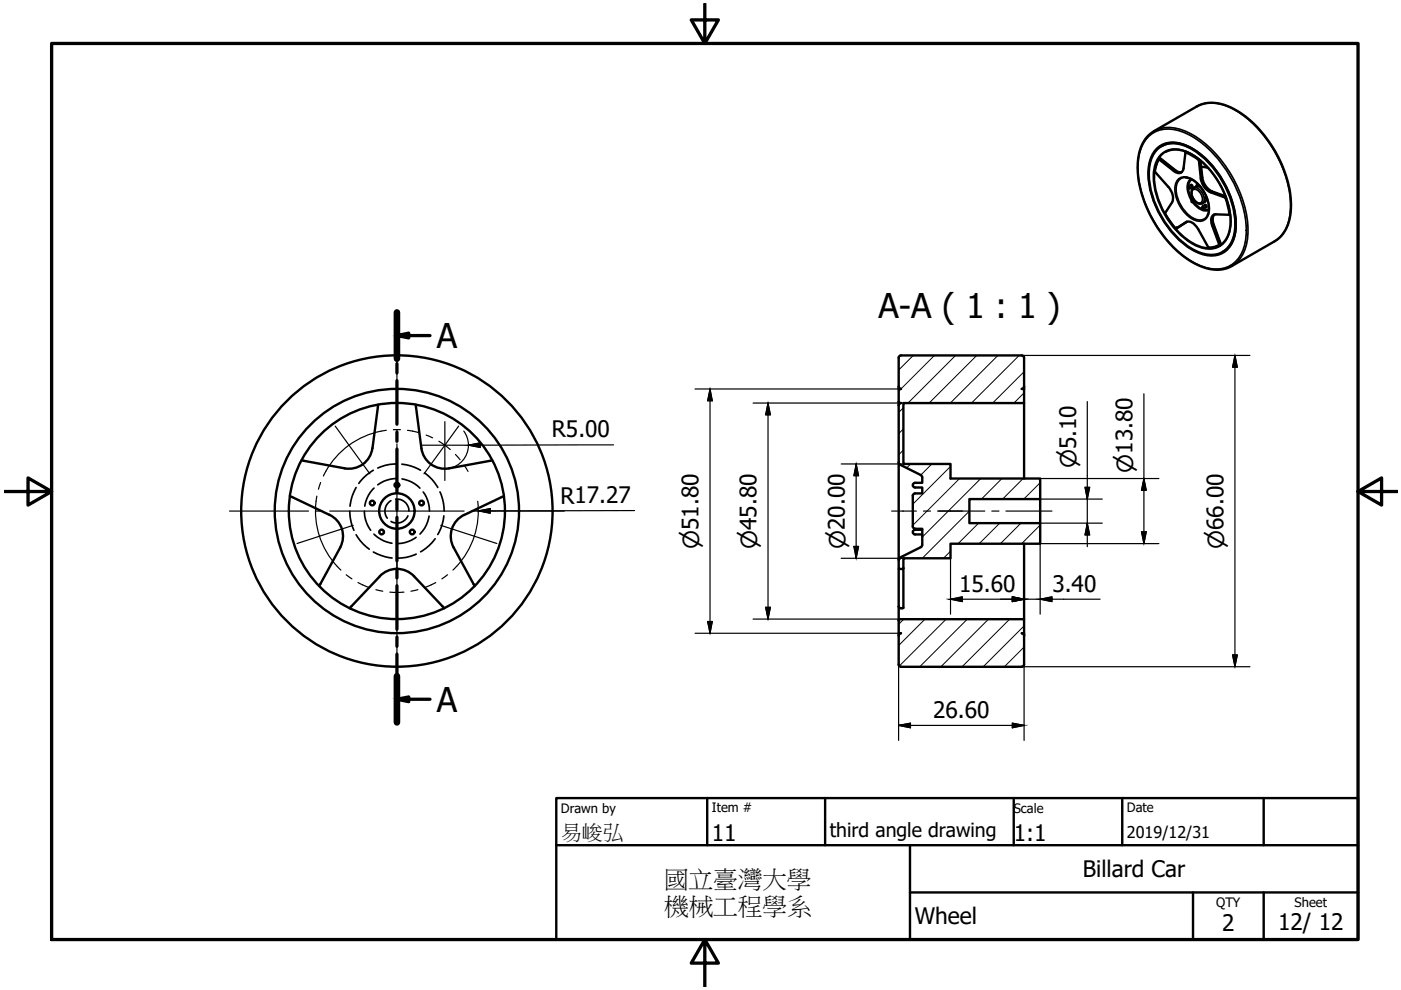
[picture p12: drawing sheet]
<svg xmlns="http://www.w3.org/2000/svg" width="297mm" height="210mm" viewBox="0 0 297 210" stroke-linecap="round" stroke-linejoin="round" font-family="sans-serif">
<!-- layer: Visible (ISO) -->
<g fill="none" stroke="#000" stroke-width=".51">
<path d="M243.5 28.7l1.2-.9 9-5.2a8.4 8.4 0 0 1 8.4 .8 25.5 25.5 0 0 1 11.6 20.1 8.3 8.3 0 0 1-3.5 7.7l-9 5.2a8.3 8.3 0 0 1-8.4-.8 25.6 25.6 0 0 1-11.6-20.1 9.5 9.5 0 0 1 2.3-6.8zM245.2 31.8a5.3 5.3 0 0 1 6.4-.8 19.8 19.8 0 0 1 10.1 13.9 9.2 9.2 0 0 1-1.4 7.7 5.3 5.3 0 0 1-6.4 .8 19.8 19.8 0 0 1-10.1-13.9 9.2 9.2 0 0 1 1.4-7.7zM245.7 33.6l-.5 1.2-.3 1.6 2.8 3.2M246.3 31a6 6 0 0 1 6.1 .3 20.2 20.2 0 0 1 9.6 16.7 6 6 0 0 1-2.8 5.4M247.1 32.2a6.1 6.1 0 0 1 6.5 1.1 17.8 17.8 0 0 1 7.3 14.5 4.7 4.7 0 0 1-3.9 4.8h-.6l-.2-.2-2.2-3.8a2.61 2.61 0 0 0-2.3-1.6l-2.4 1.5 2.3-1.5M247.7 39.6a3.3 3.3 0 0 1 .8 3.3M250.9 35.7a1.14 1.14 0 0 1-.8 1 1.14 1.14 0 0 1-1.3-.5l-3.1-2.6 .2-.1 3.3 2.6a1.61 1.61 0 0 0 1.3 .4M251.4 37.6a5.3 5.3 0 0 1 3.9 3.1 5.3 5.3 0 0 1 .7 4.9M251.4 32.2l-.5 3.5M252 39.5l-.1 .3 .3 .1M252.5 39.2l.3 .1v.3M252.6 39.2l-.6 .3"/>
<path d="M252.8 39.6l-.5 .3M253.9 39l-.1 .4 .1 .1 .4-.1M253.9 39.5a1.56 1.56 0 0 0-1.3 1 1.56 1.56 0 0 0 .4 1.6 1.53 1.53 0 0 0 2.5 .7M253.9 39h.1M254.1 39.5l.5 .2M254.3 33.8l.3 4M254.5 34l.4 3.6a3.9 3.9 0 0 0 2.1 3l2.8 1M254.6 37.8a3.8 3.8 0 0 0 2.1 3l3.2 1.1M254.7 35.4h.7l.8 .2M248.5 42.9l-1.5 2.4 2.3 3.2M252.7 42.4l-.1 .4 .2 .1 .6-.3M253.1 42.2l-.4 .2"/>
<path d="M255 43.7l-.1 .4 .4 .1M255 43.8l.5-.3 .3 .1v.3l-.5 .3M255.7 41.6l-.1 .4 .3 .1M255.8 42.1l-.3 .7M257.5 45.5a1.99 1.99 0 0 0-.2 2.1l1.6 4.3M257.8 45.4a1.25 1.25 0 0 0-.9 1.9l1.6 4.5 .2 .2M257.8 45.5h3M190.5 75.9l.1-.3 .4-.2h25.6l.5 .2v.3v6.6M190.5 75.9v6.6M80.2 85.8l-1.2 9.2a5 5 0 0 1-5.9 4.3l-9.2-1.7M88.1 85.8l1.2 9.2a5 5 0 0 0 5.9 4.3M104.4 97.6l-9.2 1.7"/>
<path d="M190.5 98l.3 .5M190.5 82l.3 .4 .2 .1h-.5v2.7M190.5 85.2l.1 .2 .4 .1-.4 .2-.1 .3M190.5 85.2v35.4h.9l.1-.2M190.8 98.5l4.5 2.2M217.1 85.5v16M217.1 82v.2l-.5 .3h.5v3h-25.6v12.9h10v3.1h19v4.3h-15v5.1h15v4.4h-19v3.1h-10v2M61.5 105.2l8.4 4M69.9 109.2a5 5 0 0 1 2.2 6.9l-4.4 8.2M96.2 116.1l4.4 8.2M106.8 105.2l-8.4 4a5 5 0 0 0-2.2 6.9M190.8 118.2l-.3 .5"/>
<path d="M195.2 100.7l.3 .5v1.2h-1.5a.5 .5 0 0 0-.5 .5 .5 .5 0 0 0 .5 .5h1.5v1.2h-1.5l-.4 .3-.1 .2v6.5l.1 .3 .4 .2h1.5v3.4l-.3 .5M195.3 116l-4.5 2.2M195.5 112.3h-1.5a.5 .5 0 0 0-.5 .5 .5 .5 0 0 0 .5 .5h1.5M217.1 115.3v16M220.5 105.8v5.1M74.1 129l6.4-6.8a5 5 0 0 1 7.3 0l6.4 6.8M190.5 131.6v2.7h.5h-.2l-.3 .5M190.5 120.6v8M190.5 131.6l.2-.3h26.4v3h-.5l.5 .2v.3M190.5 128.6v3M190.5 134.3v6.6M191.5 120.4v8.5a.7 .7 0 0 1-1-.3"/>
<path d="M217.1 134.3v6.6l-.2 .4-.3 .1h-25.6l-.4-.3-.1-.2"/>
<circle cx="78.9" cy="106.7" r=".5"/>
<circle cx="80.9" cy="112.8" r=".5"/>
<circle cx="84.1" cy="108.3" r="33"/>
<circle cx="84.1" cy="108.3" r="25.9"/>
<circle cx="84.1" cy="108.3" r="22.9"/>
<circle cx="84.1" cy="108.3" r="3.8"/>
<circle cx="84.1" cy="102.8" r=".5"/>
<circle cx="87.4" cy="112.8" r=".5"/>
<circle cx="89.4" cy="106.7" r=".5"/>
</g>
<!-- layer: Hidden (ISO) -->
<g fill="none" stroke="#000" stroke-width=".36">
<path d="M79.1 99.7a9.9 9.9 0 0 0-3 2.8M84.2 98.4a9 9 0 0 0-4.1 .8M85.2 98.4h.1a9.6 9.6 0 0 1 3.9 1.3M74.2 108.4v.4a10.1 10.1 0 0 0 .8 3.6M75.5 103.4l-.1 .2a9.6 9.6 0 0 0-1.2 3.7M75.5 113.4l1.5 1.9 1.3 1.1M77.3 108.4v.3a6.9 6.9 0 0 0 1.3 3.7M79.2 117l1.6 .8 2.3 .5M79.3 103.5l-.3 .3a6.8 6.8 0 0 0-1.7 3.5M79.3 113.2l.2 .2a6.7 6.7 0 0 0 3.6 1.8M82.9 106.2a2.53 2.53 0 0 0-.8 3.7M83.9 105.8a2.52 2.52 0 0 1 2.8 2.6"/>
<path d="M84.2 101.5h-.6a7 7 0 0 0-3.5 1.3M85.2 101.5l.7 .2a6.7 6.7 0 0 1 3.1 1.8M86.5 109.4a2.49 2.49 0 0 1-3.6 1.2M88.2 113.9l-.9 .6a6.9 6.9 0 0 1-3.1 .8M88.2 117.5l-.3 .1a9.5 9.5 0 0 1-3.7 .7M89.7 104.3l.7 1.1a7.1 7.1 0 0 1 .7 3M90 100.3l.3 .2a9.2 9.2 0 0 1 2.5 2.9M91 109.4l-.1 .5a6.7 6.7 0 0 1-1.9 3.3M92.3 114.2l-.1 .1a9.7 9.7 0 0 1-3 2.7M93.3 104.3l.2 .5a10.1 10.1 0 0 1 .7 3.6M94.1 109.4l-.6 2.5-.7 1.4"/>
</g>
<!-- layer: Centerline (ISO) -->
<g fill="none" stroke="#000" stroke-width=".25">
<path d="M81.9 91.2a17.3 17.3 0 0 0-13.3 9.7M84.9 91.1h-1.5M86.4 91.2l2.5 .6M90.4 92.2l1.3 .6M93 93.6l2.5 1.7M96.6 96.3l.9 1.2M98.4 98.7l.8 1.3M67.2 105.2a17.3 17.3 0 0 0 5.1 15.7M68 102.3l-.5 1.4M101.3 106.3a17.3 17.3 0 0 1-5.3 14.6M189 108.4h5.3M195.8 108.4h1.5"/>
<path d="M198.8 108.4h10M210.3 108.4h1.5M213.3 108.4h9.7M73.4 121.9l1.2 .8M75.9 123.5l2.4 1.1M79.7 125l1.5 .4M82.7 125.5h2.9M88.6 125l-1.5 .3M92.4 123.5l-2.4 1.1M94.9 121.9l-1.2 .8"/>
</g>
<!-- layer: Center Mark (ISO) -->
<g fill="none" stroke="#000" stroke-width=".25">
<path d="M84.2 72.9v16.7M71.1 90.3l7.3 10.2M84.2 91.1v1.5M84.2 94.1v28.5M89.3 94.4h10M94.3 89.4v12.5M97.2 90.3l-7.3 10.2M48.7 108.4h16.7M66.9 108.4h1.5M69.9 108.4h28.5M74.9 111.4l-11.9 3.8M84.2 118.1v12.5"/>
<path d="M93.5 111.4l11.8 3.8M99.9 108.4h1.5M102.9 108.4h16.8M84.2 124.1v1.5M84.2 127.1v16.8"/>
</g>
<!-- layer: Hatch (ISO) -->
<g fill="none" stroke="#000" stroke-width=".21">
<path d="M193.6 75.4l-3.1 3.1M198.1 75.4l-7.6 7.6M202.6 75.4l-10.1 10.1M207.1 75.4l-10.1 10.1M211.6 75.4l-10.1 10.1M216.1 75.4l-10.1 10.1M217.1 78.8l-6.6 6.7M191.5 86.5l-1 .9M191.5 90.9l-1 1M191.5 95.4l-1 1M193.1 98.4l-.9 .8M197.6 98.4l-2.4 2.3"/>
<path d="M201.5 98.9l-8 8M217.1 83.3l-2.1 2.2M191.5 117.9l-1 1M201.5 116.9l-1.5 1.5M203.5 101.5l-10 9.9M205.5 108.4l-10 10M207.5 110.9l-4.4 4.4M207.9 101.5l-12.4 12.4M212 110.9l-4.4 4.4M212.4 101.5l-4.3 4.3M216.5 110.9l-4.4 4.4M216.9 101.5l-4.3 4.3"/>
<path d="M220.5 102.3l-3.4 3.5M220.5 111.3l-3.9 4M191.6 131.3l-1.1 1.1M196.1 131.3l-5.6 5.5M200.6 131.3l-9.9 9.9M205.1 131.3l-10.1 10.1M209.6 131.3l-10.1 10.1M214.1 131.3l-10.1 10.1M217.1 132.7l-8.7 8.7M217.1 137.2l-4.2 4.2"/>
</g>
<!-- layer: Visible Narrow (ISO) -->
<g fill="none" stroke="#000" stroke-width=".36">
<path d="M243.8 28.7a6.8 6.8 0 0 1 7.6-.5 23.8 23.8 0 0 1 11.3 13 17.2 17.2 0 0 1 .9 11.7 6.1 6.1 0 0 1-8.2 3.8 20.2 20.2 0 0 1-10.4-9.1 23 23 0 0 1-3.7-13.5 8.2 8.2 0 0 1 2.5-5.4zM244.7 27.8a7.7 7.7 0 0 1 7.6 .5 25.4 25.4 0 0 1 12.3 21.2 8.1 8.1 0 0 1-3.4 6.9M245.1 31.6a5.4 5.4 0 0 1 6.5-.8 20.1 20.1 0 0 1 10.2 14.2 9.4 9.4 0 0 1-1.4 7.8 5.4 5.4 0 0 1-6.5 .8 20.1 20.1 0 0 1-10.3-14.2 9.4 9.4 0 0 1 1.5-7.8zM245.8 33.8l-.6 1.2-.3 1.5M245.9 33.5l3.2 2.6M246.2 32.7a4.9 4.9 0 0 1 5.4-.5 17.5 17.5 0 0 1 9.3 16 4.7 4.7 0 0 1-7 4 17.5 17.5 0 0 1-9.3-16 5.7 5.7 0 0 1 1.6-3.5zM247.1 32.2a5.7 5.7 0 0 0-2.4 5.2 17.9 17.9 0 0 0 4.6 11.1M249.1 36.1a1.58 1.58 0 0 0 1.4 .4M249.1 36.1l-.2 .1M249.2 36.1h-.1M249.7 38.1a2.62 2.62 0 0 1 3.7 .3 7.8 7.8 0 0 1 2.9 6.7 2.13 2.13 0 0 1-1.4 1.8 2.13 2.13 0 0 1-2.2-.5 7.8 7.8 0 0 1-3.5-7.1zM251.3 32.4l1.4 .7 1.5 .9"/>
<path d="M251.4 37.6a2.03 2.03 0 0 0-2 2.3 7.4 7.4 0 0 0 4.2 6.6 1.88 1.88 0 0 0 2.4-.9M252 39.9l.1 1 .7 1.5M252.5 37.9a2.94 2.94 0 0 0-.4 3.7l.5 .9M252.7 38.1l-.4 .4-.3 .6v.4l.2 .2v.2M253.1 39.9a1.93 1.93 0 0 1 2.1 1.6 1.35 1.35 0 0 1-.3 1.6M253.7 22.6a7.7 7.7 0 0 1 7.7 .5 25.4 25.4 0 0 1 12.2 21.2 8.1 8.1 0 0 1-3.4 6.9M253.9 39l.1 .1M254.1 39.1v.4M254.5 34l.4 3.7M254.9 37.6a3.8 3.8 0 0 0 2 3M254.9 37.7l-.3 .1M254.9 37.6v.1"/>
<path d="M249.3 48.5a10.6 10.6 0 0 0 7 4.1l1.6-.2 .7-.3M251.5 47.1h.1M251.6 47l-2.1 1.4M252.7 42.4l.3 .2v.3M252.9 42.9a3.2 3.2 0 0 0 3.4 1.7M252.9 40.3a1.4 1.4 0 0 1 1.8 1 1.24 1.24 0 0 1-.2 1.7 2 2 0 0 1-1.6-2.7zM253.1 42.8a2.93 2.93 0 0 0 3.2 1.5M255 43.7l.3 .2v.3M255.7 41.6v.1M256.9 40.6h.1M256.9 40.6l3 1.1M256.9 40.6l-.2 .2"/>
<path d="M257.3 47.7l1.6 4.2M257.3 47.7l-.3 .1M257.3 47.6v.1M257.4 45.5a1.9 1.9 0 0 0-.1 2.1M258.5 51.8l-1.3 .5-1 .1M258.7 52v.2M259.7 41.9l.6 1.8 .3 1.8"/>
</g>
<!-- layer: Visible (ISO) -->
<circle cx="249.5" cy="48.4" r=".25" fill="#000"/>
<!-- layer: Border (ISO) -->
<path d="M10.9 9.2h277v190h-277zM149.4 .8v8.4l-2.8-5h5.7l-2.9 5M1 104.2h9.9l-5-2.9v5.8l5-2.9M287.9 104.2l5 2.9v-5.8l-5 2.9h8.4M149.4 199.2l2.9 5h-5.7l2.8-5v10" fill="none" stroke="#000" stroke-width=".7"/>
<!-- layer: Title (ISO) -->
<path d="M117.9 169.2h170v30h-170zM117.9 179.2h170M149.9 169.2v10M174.9 169.2v10M192.9 179.2v20M214.9 169.2v10M237.9 169.2v10M267.9 169.2v10M192.9 189.2h95M252.9 189.2v10M267.9 189.2v10" fill="none" stroke="#000" stroke-width=".51"/>
<!-- layer: Section Line (ISO) -->
<g fill="none" stroke="#000" stroke-width=".7">
<path d="M84.2 71.1l2.5 .5v-1l-2.5 .5h7M84.2 66.2v9.3M84.2 77.1v2M84.2 80.7v9.2M84.2 91.6v2M84.2 95.2v9.2M84.2 106.1v2M84.2 109.7v9.2M84.2 120.6v1.9M84.2 124.2v9.2M84.2 135.1v1.9M84.2 138.7v9.2"/>
<path d="M84.2 148.3l2.5 .5v-1l-2.5 .5h7M84.2 149.5v2"/>
</g>
<path d="M84.2 66.2v9.9M84.2 143.3v9.9" fill="none" stroke="#000" stroke-width="1.4"/>
<g fill="#000" stroke="#000" stroke-width=".21">
<path d="M84.2 71.1l2.5-.5v.5zM84.2 71.1l2.5 .5v-.5z"/>
<path d="M84.2 148.3l2.5-.5v.5zM84.2 148.3l2.5 .5v-.5z"/>
</g>
<!-- layer: Dimension (ISO) -->
<g fill="none" stroke="#000" stroke-width=".25">
<path d="M216.6 75.4h48.4M261.8 75.4l-.5 2.5h1l-.5-2.5v66l-.5-2.5h1l-.5 2.5M98.3 91.4l.7 1.4 .3 1.5M99.3 94.5a5 5 0 0 1-4.1 4.8M99.3 94.4l2.5-.5v1zM130.1 94.3l-30.8 .1M147.4 82.5h43.1M150.5 82.5l.5 2.5h-1zM150.5 82.5v51.8M159.7 85.5h31.8M162.8 85.5l-.5 2.5h1l-.5-2.5v45.8l-.5-2.5h1l-.5 2.5M178.4 98.4h13.1"/>
<path d="M181.5 98.4l-.5 2.5h1l-.5-2.5v20l-.5-2.5h1l-.5 2.5M230.5 85.1v20.7l-.5-2.5h1l-.5 2.5v5.1l-.5 2.5h1l-.5-2.5v5M242.5 83.5v18l-.5 2.5h1l-.5-2.5v13.8M101.4 108.3l2.5-.5v1zM134.5 108.3h-33.1M178.4 118.4h13.1M201.5 118.4v11.8M220.5 110.9h13.2M220.5 105.8h13.2M220.5 101.5h25.2M242 112.8h1l-.5 2.5zM245.7 115.3h-25.2v14.9"/>
<path d="M147.4 134.3h43.1M150 131.8h1l-.5 2.5zM159.7 131.3h31.1M201.5 127l2.5 .6v-1.1l-2.5 .5h19l2.5 .6v-1.1l-2.5 .5h12.7M214.6 126.5l2.5 .5-2.5 .6zM214.6 127h2.5l-2.5 .6v-1.1l2.5 .5M190.5 153.8l2.5 .5v-1l-2.5 .5h26.6l-2.5 .5v-1l2.5 .5M190.5 140.9v16.1M216.6 141.4h48.4M217.1 140.9v16.1"/>
</g>
<g fill="#000" stroke="#000" stroke-width=".21">
<path d="M261.8 75.4l.5 2.5h-1zM150.5 82.5l.5 2.5h-1zM162.8 85.5l.5 2.5h-1zM181.5 98.4l.5 2.5h-1zM181 115.9h1l-.5 2.5zM230 103.3h1l-.5 2.5zM230.5 110.9l.5 2.5h-1zM242 112.8h1l-.5 2.5zM242.5 101.5l.5 2.5h-1zM150 131.8h1l-.5 2.5zM162.3 128.8h1l-.5 2.5zM261.3 138.9h1l-.5 2.5z"/>
<path d="M99.3 94.4l2.5-.5v.5zM99.3 94.4l2.5 .5v-.5z"/>
<path d="M101.4 108.3l2.5-.5v.5zM101.4 108.3l2.5 .5v-.5z"/>
<path d="M201.5 127l2.5-.5v.5zM201.5 127l2.5 .6v-.6z"/>
<path d="M214.6 126.5l2.5 .5h-2.5zM214.6 127v.6l2.5-.6z"/>
<path d="M214.6 126.5l2.5 .5h-2.5zM214.6 127v.6l2.5-.6z"/>
<path d="M220.5 127l2.5-.5v.5zM220.5 127l2.5 .6v-.6z"/>
<path d="M190.5 153.8l2.5-.5v.5zM190.5 153.8l2.5 .5v-.5z"/>
<path d="M214.6 153.3l2.5 .5h-2.5zM214.6 153.8v.5l2.5-.5z"/>
</g>
<g font-size="7.2">
<text x="186.2" y="67.4">A-A ( 1 : 1 )</text>
<text x="92.6" y="73.8">A</text>
<text x="92.6" y="150.9">A</text>
</g>
<g font-size="5.2">
<text x="140.8" y="188.1">國立臺灣大學</text>
<text x="140.8" y="193.9">機械工程學系</text>
</g>
<g font-size="4.8">
<text x="117" y="92.8">R5.00</text>
<text x="118.8" y="106.8">R17.27</text>
<text x="203.3" y="125.5">15.60</text>
<text x="223.1" y="125.5">3.40</text>
<text x="197.8" y="152.2">26.60</text>
<text x="150.9" y="178.2">11</text>
<text x="214.9" y="178.2">1:1</text>
<text x="229.6" y="186">Billard Car</text>
<text x="193.9" y="196">Wheel</text>
<text x="259.1" y="197.5">2</text>
<text x="271" y="197.2">12/ 12</text>
</g>
<g font-size="4.7">
<text x="228.2" y="99.2" transform="rotate(-90 228.2 99.2)">⌀5.10</text>
<text x="240.2" y="100.2" transform="rotate(-90 240.2 100.2)">⌀13.80</text>
<text x="148.3" y="116.4" transform="rotate(-90 148.3 116.4)">⌀51.80</text>
<text x="160.5" y="116.4" transform="rotate(-90 160.5 116.4)">⌀45.80</text>
<text x="179.2" y="116.4" transform="rotate(-90 179.2 116.4)">⌀20.00</text>
<text x="259.5" y="116.4" transform="rotate(-90 259.5 116.4)">⌀66.00</text>
</g>
<text font-size="4.5" x="118.9" y="177.8">易峻弘</text>
<text font-size="4.1" x="175.9" y="177.4">third angle drawing</text>
<text font-size="3.4" x="238.9" y="177.7">2019/12/31</text>
<g font-size="2.8">
<text x="118.9" y="172.3">Drawn by</text>
<text x="150.9" y="172.2">Item #</text>
<text x="214.9" y="172.3">Scale</text>
<text x="238.9" y="172.2">Date</text>
<text x="257.9" y="192.2">QTY</text>
<text x="274.5" y="192.3">Sheet</text>
</g>
</svg>
